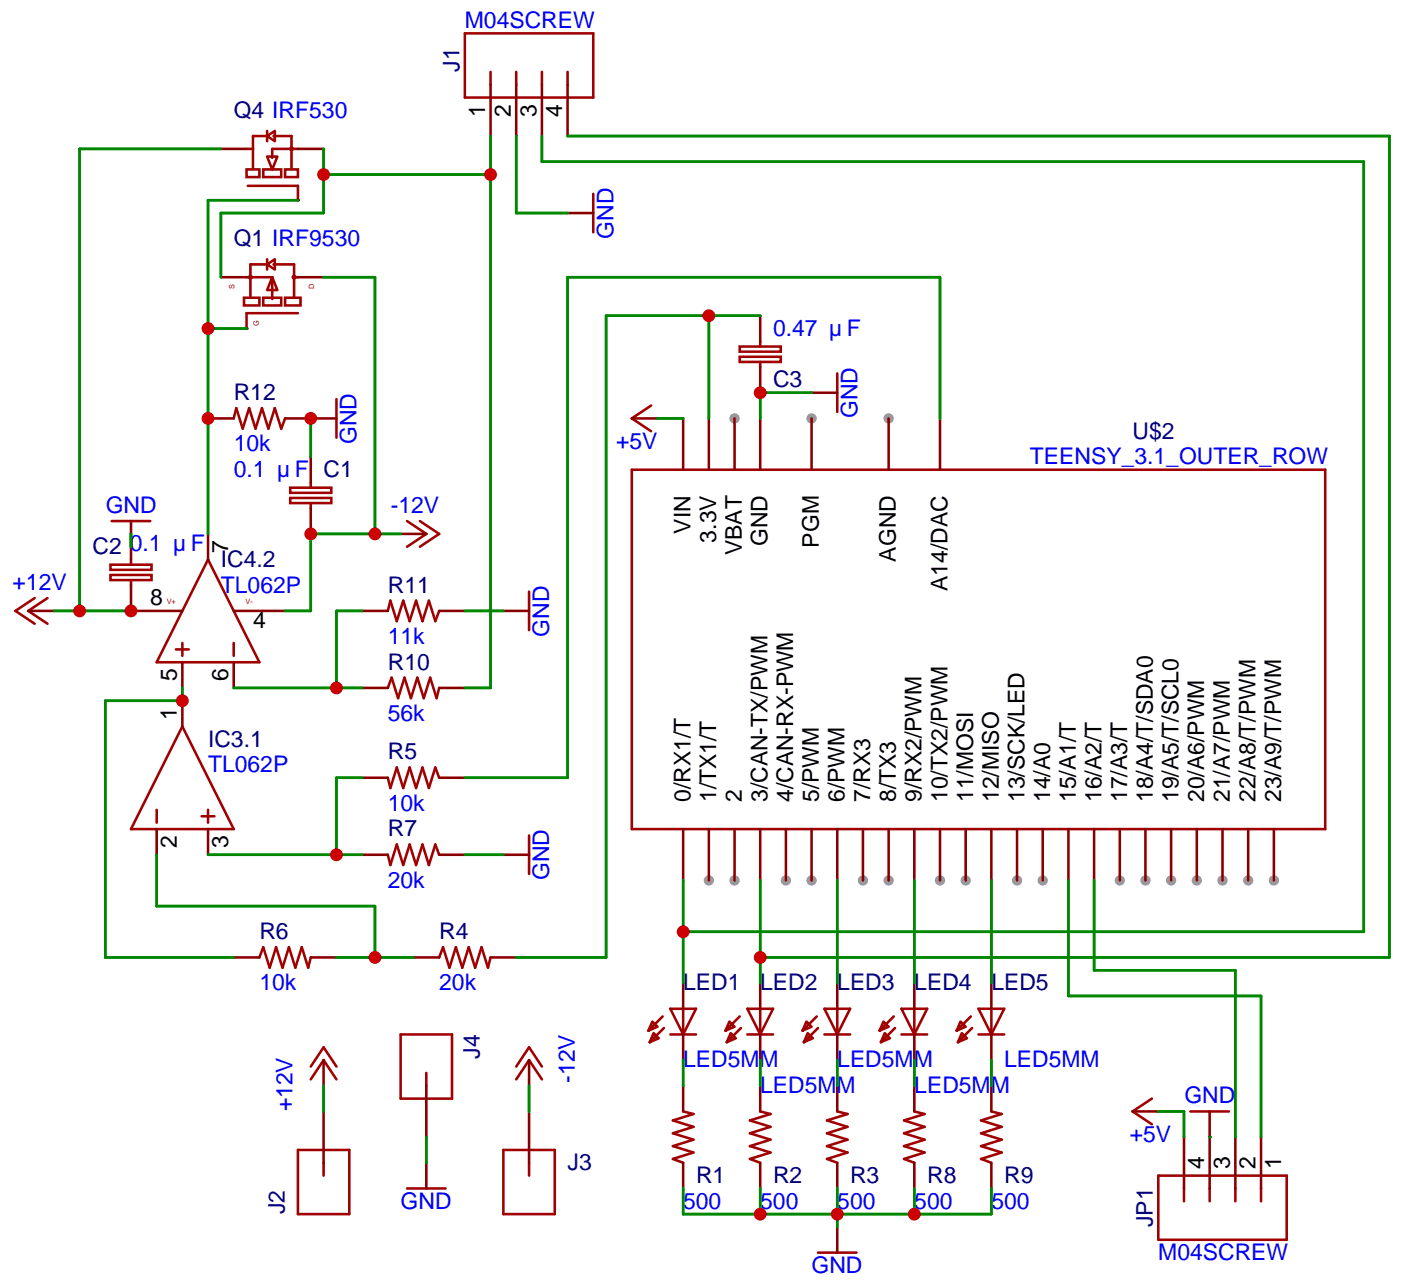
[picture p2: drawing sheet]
<svg xmlns="http://www.w3.org/2000/svg" width="139mm" height="127mm" viewBox="0 0 139 127" stroke-linecap="round" stroke-linejoin="round" font-family="sans-serif">
<g fill="#999">
<circle cx="95.5" cy="87.1" r=".51"/>
<circle cx="93" cy="87.1" r=".51"/>
<circle cx="87.9" cy="87.1" r=".51"/>
<circle cx="85.3" cy="87.1" r=".51"/>
<circle cx="80.3" cy="87.1" r=".51"/>
<circle cx="77.7" cy="87.1" r=".51"/>
<circle cx="72.6" cy="87.1" r=".51"/>
<circle cx="70.1" cy="87.1" r=".51"/>
<circle cx="87.9" cy="41.4" r=".51"/>
<circle cx="126" cy="87.1" r=".51"/>
<circle cx="123.4" cy="87.1" r=".51"/>
<circle cx="120.9" cy="87.1" r=".51"/>
<circle cx="118.4" cy="87.1" r=".51"/>
<circle cx="115.8" cy="87.1" r=".51"/>
<circle cx="113.3" cy="87.1" r=".51"/>
<circle cx="110.7" cy="87.1" r=".51"/>
<circle cx="103.1" cy="87.1" r=".51"/>
<circle cx="100.6" cy="87.1" r=".51"/>
<circle cx="80.3" cy="41.4" r=".51"/>
<circle cx="72.6" cy="41.4" r=".51"/>
</g>
<g fill="none" stroke="#a10000" stroke-width=".25">
<path d="M24.4 16.8h1.3v.7h-1.3zM24.4 14.7h.6M24.5 18.4h5v1.4M26 16.8h1.8v.7h-1.8zM26.4 15.5h1l-.5 1.3zM26.4 13.5l.8-.5v1zM26.4 13v1M26.4 13.5h-1.4v3.2M27.1 13.5h1.7v3.3M28.2 16.8h1.3v.7h-1.3zM29.5 14.7h-2.6v.9M46 3.3h12.7v6.4h-12.7z"/>
<path d="M48.5 7.1v1.3M51.1 7.1v1.3M53.6 7.1v1.3M56.1 7.1v1.3M58.7 19.2v3.8M24.1 29.5h1.6v.7h-1.6zM24.4 27.4h2.5M26 29.5h1.8v.7h-1.8zM26.4 26.2l.8-.5v1zM26.4 25.7v1M26.4 26.2h-1.6v3.2M26.9 27.4l.5 1.3h-1z"/>
<path d="M26.9 27.4v2.2M27.1 26.2h2v3.3M28.2 29.5h1.5v.7h-1.5zM29.1 27.4h.4M29.5 31h-5.1v1.5M33.3 39.5v3.8M73.2 34.3h4v.5h-4zM73.2 35.3h4v.5h-4zM75.2 33.8v.5M75.2 35.8v.5M82.8 37v3.8M3.4 59.2l-1.9 1.3 1.9 1.2"/>
<path d="M4.7 59.2l-1.9 1.3 1.9 1.2M10.9 55.9h4.1v.5h-4.1zM10.9 56.9h4.1v.5h-4.1zM11 51.6h3.9M13 55.4v.5M13 57.4v.5M20.6 55.4l5.1 10.1h-10.2zM23.1 41.4l.3-1 .6 2 .6-2 .7 2 .6-2 .6 2 .7-2 .6 2 .4-1M28.7 48.3h4.1v.5h-4.1zM28.7 49.3h4.1v.5h-4.1zM30.7 47.8v.5M30.7 49.8v.5"/>
<path d="M40.3 51.6l1.9 1.2-1.9 1.3M41.5 51.6l1.9 1.2-1.9 1.3M52.3 58.5v3.9M62.5 46.5h68.6v35.5h-68.6zM64.4 40.1l-1.9 1.3 1.9 1.3M17.4 64.3h1.3M18 71.9l5.1 10.1h-10.1zM18 63.6v1.3M23.1 63.6v1.3M38.4 68.1l.3-1 .7 2 .6-2 .6 2 .7-2 .6 2 .6-2 .7 2 .2-1M38.4 77l.2 1 .6-2.1 .7 2.1 .6-2.1 .6 2.1 .7-2.1 .6 2.1 .7-2.1 .3 1.1M38.4 60.5l.2-1.1 .6 2.1 .7-2.1 .6 2.1 .6-2.1 .7 2.1 .6-2.1 .7 2.1 .3-1"/>
<path d="M15.5 80.1v1.3M19.9 80.8h1.3M20.6 80.1v1.3M25.7 94.7l.3-1 .7 2.1 .6-2.1 .6 2.1 .7-2.1 .6 2.1 .6-2.1 .7 2.1 .2-1.1M38.4 84.6l.2 1 .6-2 .7 2 .6-2 .6 2 .7-2 .6 2 .7-2 .3 1M43.4 94.7l.4-1 .6 2.1 .7-2.1 .6 2.1 .7-2.1 .6 2.1 .6-2.1 .7 2.1 .2-1.1M52.3 82.7v3.8M66.3 99.8h2.5l-1.2 2.6zM67.6 99.8v2.6M73.9 99.8h2.6l-1.3 2.6zM75.2 99.8v2.6M81.5 99.8h2.6l-1.3 2.6z"/>
<path d="M82.8 99.8v2.6M89.2 99.8h2.5l-1.3 2.6zM90.4 99.8v2.6M96.8 99.8h2.5l-1.3 2.6zM98 99.8v2.6M29.5 113.8h5v6.3h-5zM30.7 106.8l1.3-1.9 1.3 1.9M30.7 105.5l1.3-1.9 1.3 1.9M32 115.1v1.2M39.6 102.4h5.1v6.3h-5.1zM40.3 117.6h3.8M42.2 106.2v1.2"/>
<path d="M49.8 113.8h5.1v6.3h-5.1zM51.1 106.8l1.2-1.9 1.3 1.9M51.1 105.5l1.2-1.9 1.3 1.9M52.3 115.1v1.2M64.5 101.1l.5 .5-.9 .4zM64.6 102.2l.6 .5-.9 .4zM65.5 100.6l-1.4 1.4M65.7 101.7l-1.4 1.4M66.3 102.4h2.5M67.6 110l1 .2-2.1 .7 2.1 .6-2.1 .6 2.1 .7-2.1 .6 2.1 .6-2.1 .7 1.1 .4M72.1 101.1l.5 .5-.8 .4zM72.3 102.2l.5 .5-.9 .4z"/>
<path d="M73.2 100.6l-1.4 1.4M73.3 101.7l-1.4 1.4M73.9 102.4h2.6M75.2 110l1 .2-2 .7 2 .6-2 .6 2 .7-2 .6 2 .6-2 .7 1 .4M79.8 101.1l.5 .5-.9 .4zM79.9 102.2l.5 .5-.9 .4zM80.8 100.6l-1.4 1.4M80.9 101.7l-1.4 1.4M81.5 102.4h2.6M82.8 110l1 .2-2 .7 2 .6-2 .6 2 .7-2 .6 2 .6-2 .7 1 .4M87.4 101.1l.5 .5-.9 .4zM87.5 102.2l.5 .5-.9 .4z"/>
<path d="M88.4 100.6l-1.4 1.4M88.5 101.7l-1.4 1.4M89.2 102.4h2.5M90.4 110l1 .2-2 .7 2 .6-2 .6 2 .7-2 .6 2 .6-2 .7 1 .4M95 101.1l.5 .5-.9 .4zM95.1 102.2l.5 .5-.9 .4zM96 100.6l-1.4 1.4M96.1 101.7l-1.4 1.4M96.8 102.4h2.5M98 110l1.1 .2-2.1 .7 2.1 .6-2.1 .6 2.1 .7-2.1 .6 2.1 .6-2.1 .7 1 .4M113.9 108.7l-1.9 1.3 1.9 1.3M114.6 116.3h12.7v6.4h-12.7z"/>
<path d="M117.1 117.6v1.3M117.7 110h3.8M119.6 117.6v1.3M122.2 117.6v1.3M124.7 117.6v1.3M80.9 124h3.8"/>
<circle cx="28.8" cy="14.7" r=".13"/>
<circle cx="24.8" cy="27.4" r=".13"/>
<circle cx="29.1" cy="27.4" r=".13"/>
</g>
<g fill="none" stroke="#870000" stroke-width=".25">
<path d="M21.8 14.7h2.6M29.5 19.8h.1M29.5 14.7h2.5M48.5 8.4v5.1M51.1 8.4v5.1M53.6 8.4v5.1M56.1 8.4v5.1M21.8 27.4h2.6M24.4 32.5h.1M29.5 27.4h2.5M56.1 21.1h2.6M75.2 31.2v2.6"/>
<path d="M75.2 36.3v2.6M80.3 38.9h2.5M13 57.9v2.6h5M13 51.6v3.8M20.6 52.8v2.6M20.6 41.4h2.5M28.2 41.4h5.1M30.7 45.2v2.6M30.7 50.3v2.5M39.6 52.8h2.6M62.5 41.4h2.5M67.6 41.4v5.1"/>
<path d="M70.1 41.4v5.1M72.6 41.4v5.1M75.2 41.4v5.1M80.3 41.4v5.1M87.9 41.4v5.1M93 41.4v5.1M2.8 60.5h2.5M18 65.5v2.6M18 69.3v2.6M23.1 65.5v2.6M23.1 60.5h5.1M35.8 77h2.6"/>
<path d="M35.8 68.1h2.6M35.8 60.5h2.6M43.4 77h2.6M43.4 68.1h2.6M43.4 60.5h2.6M49.8 60.5h2.5M15.5 82v2.6M20.6 82v2.6M23.1 94.7h2.6M30.7 94.7h2.6M35.8 84.6h2.6M40.9 94.7h2.5"/>
<path d="M43.4 84.6h2.6M48.5 94.7h2.6M49.8 84.6h2.5M67.6 82v5.1M67.6 97.3v2.5M70.1 82v5.1M72.6 82v5.1M75.2 82v5.1M75.2 97.3v2.5M77.7 82v5.1M80.3 82v5.1M82.8 82v5.1"/>
<path d="M82.8 97.3v2.5M85.3 82v5.1M87.9 82v5.1M90.4 82v5.1M90.4 97.3v2.5M93 82v5.1M95.5 82v5.1M98 82v5.1M98 97.3v2.5M100.6 82v5.1M103.1 82v5.1M105.7 82v5.1"/>
<path d="M108.2 82v5.1M110.7 82v5.1M113.3 82v5.1M115.8 82v5.1M118.4 82v5.1M120.9 82v5.1M123.4 82v5.1M126 82v5.1M32 104.9v2.5M32 110v5.1M42.2 107.4v5.1M42.2 115.1v2.5"/>
<path d="M52.3 104.9v2.5M52.3 110v5.1M67.6 102.4v2.5M67.6 107.4v2.6M67.6 115.1v2.5M75.2 102.4v2.5M75.2 107.4v2.6M75.2 115.1v2.5M82.8 102.4v2.5M82.8 107.4v2.6M82.8 115.1v2.5M90.4 102.4v2.5"/>
<path d="M90.4 107.4v2.6M90.4 115.1v2.5M98 102.4v2.5M98 107.4v2.6M98 115.1v2.5M112 110h2.6M117.1 112.5v5.1M119.6 110v7.6M122.2 112.5v5.1M124.7 112.5v5.1M82.8 121.4v2.6"/>
</g>
<g fill="none" stroke="#008700" stroke-width=".25">
<path d="M21.8 14.7h-13.9v45.8M29.5 19.8h-8.9v33M32 14.7v6.4h-10.2v6.3M32 17.3h16.5M48.5 13.5v54.6h-2.5M51.1 13.5v7.6h5M53.6 13.5v2.5h81.3v76.2h-67.3M56.1 13.5h81.3v81.2h-62.2M20.6 32.5h3.8M32 27.4h5.1v25.4M70.1 31.2v10.2M75.2 31.2h-15.3v63.5h-8.8"/>
<path d="M80.3 38.9h-5.1v2.5M13 52.8v1.3M30.7 41.4v3.8M39.6 52.8h-8.9v7.7h-2.5M65 41.4h2.6M93 41.4v-14h-36.9v49.6h-10.1M5.3 60.5h7.7M18 68.1v1.2h-7.6v25.4h12.7M35.8 60.5h-2.5v7.6M35.8 77h-2.5v7.6M35.8 68.1h-12.7M49.8 60.5h-3.8"/>
<path d="M15.5 84.6v5.1h21.6v5M20.6 84.6h15.2M33.3 94.7h7.6M46 84.6h3.8M67.6 87.1v10.2M75.2 87.1v10.2M82.8 87.1v10.2M90.4 87.1v10.2M98 87.1v10.2M105.7 87.1v11.5h19v13.9M108.2 87.1v8.9h14v16.5M32 107.4v2.6"/>
<path d="M42.2 112.5v2.6M52.3 107.4v2.6M67.6 117.6v2.5h30.4v-2.5M67.6 104.9v2.5M75.2 104.9v2.5M75.2 117.6v2.5M82.8 104.9v2.5M82.8 117.6v3.8M90.4 104.9v2.5M90.4 117.6v2.5M98 104.9v2.5M114.6 110h2.5v2.5"/>
<path d="M119.6 112.5h.1"/>
</g>
<g fill="#c00">
<circle cx="82.8" cy="120.1" r=".63"/>
<circle cx="75.2" cy="120.1" r=".63"/>
<circle cx="90.4" cy="120.1" r=".63"/>
<circle cx="18" cy="69.3" r=".63"/>
<circle cx="37.1" cy="94.7" r=".63"/>
<circle cx="33.3" cy="84.6" r=".63"/>
<circle cx="33.3" cy="68.1" r=".63"/>
<circle cx="7.9" cy="60.5" r=".63"/>
<circle cx="13" cy="60.5" r=".63"/>
<circle cx="30.7" cy="41.4" r=".63"/>
<circle cx="30.7" cy="52.8" r=".63"/>
<circle cx="37.1" cy="52.8" r=".63"/>
<circle cx="20.6" cy="32.5" r=".63"/>
<circle cx="20.6" cy="41.4" r=".63"/>
<circle cx="48.5" cy="17.3" r=".63"/>
<circle cx="32" cy="17.3" r=".63"/>
<circle cx="67.6" cy="92.2" r=".63"/>
<circle cx="75.2" cy="94.7" r=".63"/>
<circle cx="75.2" cy="38.9" r=".63"/>
<circle cx="70.1" cy="31.2" r=".63"/>
</g>
<g font-size="2.3" fill="#00f">
<text x="46" y="2.8">M04SCREW</text>
<text x="60.7" y="23.6" transform="rotate(-90 60.7 23.6)">GND</text>
<text x="76.5" y="33.2">0.47</text>
<text x="83.8" y="33.2">F</text>
<text x="84.8" y="41.4" transform="rotate(-90 84.8 41.4)">GND</text>
<text x="23.1" y="47.2">0.1</text>
<text x="23.1" y="44.7">10k</text>
<text x="29.2" y="47.2">F</text>
<text x="35.3" y="43.9" transform="rotate(-90 35.3 43.9)">GND</text>
<text x="60.9" y="44.4">+5V</text>
<text x="101.9" y="45.9">TEENSY_3.1_OUTER_ROW</text>
<text x="10.5" y="50.7">GND</text>
<text x="38.6" y="50.7">-12V</text>
<text x="1.2" y="58.4">+12V</text>
<text x="12.8" y="54.6">0.1</text>
<text x="18.9" y="54.6">F</text>
<text x="21.8" y="58.6">TL062P</text>
<text x="38.4" y="63.7">11k</text>
<text x="54.3" y="63" transform="rotate(-90 54.3 63)">GND</text>
<text x="38.4" y="71.3">56k</text>
<text x="20.6" y="76.4">TL062P</text>
<text x="38.4" y="80.2">10k</text>
<text x="38.4" y="87.8">20k</text>
<text x="54.3" y="87.1" transform="rotate(-90 54.3 87.1)">GND</text>
<text x="25.7" y="98">10k</text>
<text x="43.4" y="98">20k</text>
<text x="56.9" y="107.2" transform="rotate(-90 56.9 107.2)">-12V</text>
<text x="67.6" y="105.6">LED5MM</text>
<text x="82.8" y="105.6">LED5MM</text>
<text x="99.3" y="105.6">LED5MM</text>
<text x="28.9" y="110" transform="rotate(-90 28.9 110)">+12V</text>
<text x="75.2" y="108.2">LED5MM</text>
<text x="90.4" y="108.2">LED5MM</text>
<text x="111.7" y="113">+5V</text>
<text x="117.1" y="109.2">GND</text>
<text x="39.6" y="119.6">GND</text>
<text x="67.6" y="119.6">500</text>
<text x="75.2" y="119.6">500</text>
<text x="82.8" y="119.6">500</text>
<text x="90.4" y="119.6">500</text>
<text x="98" y="119.6">500</text>
<text x="80.3" y="125.9">GND</text>
<text x="114.6" y="124.7">M04SCREW</text>
</g>
<g font-size="2.3" fill="#000080">
<text x="23.1" y="11.6">Q4 IRF530</text>
<text x="45.4" y="7.1" transform="rotate(-90 45.4 7.1)">J1</text>
<text x="23.1" y="24.3">Q1 IRF9530</text>
<text x="23.1" y="39.6">R12</text>
<text x="76.5" y="38.3">C3</text>
<text x="32" y="47.2">C1</text>
<text x="112" y="43.4">U$2</text>
<text x="9.1" y="54.8">C2</text>
<text x="21.8" y="56.1">IC4.2</text>
<text x="38.4" y="58.6">R11</text>
<text x="38.4" y="66.3">R10</text>
<text x="20.6" y="73.9">IC3.1</text>
<text x="38.4" y="75.1">R5</text>
<text x="38.4" y="82.8">R7</text>
<text x="25.7" y="92.9">R6</text>
<text x="43.4" y="92.9">R4</text>
<text x="67.6" y="98">LED1</text>
<text x="75.2" y="98">LED2</text>
<text x="82.8" y="98">LED3</text>
<text x="90.4" y="98">LED4</text>
<text x="98" y="98">LED5</text>
<text x="47.5" y="104.8" transform="rotate(-90 47.5 104.8)">J4</text>
<text x="56.1" y="115.8">J3</text>
<text x="68.8" y="117.1">R1</text>
<text x="76.5" y="117.1">R2</text>
<text x="84.1" y="117.1">R3</text>
<text x="91.7" y="117.1">R8</text>
<text x="99.3" y="117.1">R9</text>
<text x="28.2" y="120.1" transform="rotate(-90 28.2 120.1)">J2</text>
<text x="114" y="121.4" transform="rotate(-90 114 121.4)">JP1</text>
</g>
<g font-size="2.3">
<text x="48" y="11.6" transform="rotate(-90 48 11.6)">1</text>
<text x="50.5" y="11.6" transform="rotate(-90 50.5 11.6)">2</text>
<text x="53.1" y="11.6" transform="rotate(-90 53.1 11.6)">3</text>
<text x="55.6" y="11.6" transform="rotate(-90 55.6 11.6)">4</text>
<text x="68.3" y="52.8" transform="rotate(-90 68.3 52.8)">VIN</text>
<text x="70.8" y="53.7" transform="rotate(-90 70.8 53.7)">3.3V</text>
<text x="14.9" y="59.9">8</text>
<text x="22.6" y="54.7" transform="rotate(-90 22.6 54.7)">7</text>
<text x="73.4" y="54.9" transform="rotate(-90 73.4 54.9)">VBAT</text>
<text x="75.9" y="54.1" transform="rotate(-90 75.9 54.1)">GND</text>
<text x="81" y="54.2" transform="rotate(-90 81 54.2)">PGM</text>
<text x="88.6" y="55.6" transform="rotate(-90 88.6 55.6)">AGND</text>
<text x="93.7" y="58.5" transform="rotate(-90 93.7 58.5)">A14/DAC</text>
<text x="25" y="62.2">4</text>
<text x="17.5" y="71.2" transform="rotate(-90 17.5 71.2)">1</text>
<text x="17.5" y="67.4" transform="rotate(-90 17.5 67.4)">5</text>
<text x="22.6" y="67.4" transform="rotate(-90 22.6 67.4)">6</text>
<text x="17.5" y="83.9" transform="rotate(-90 17.5 83.9)">2</text>
<text x="22.6" y="83.9" transform="rotate(-90 22.6 83.9)">3</text>
<text x="68.3" y="79.4" transform="rotate(-90 68.3 79.4)">0/RX1/T</text>
<text x="70.8" y="79.4" transform="rotate(-90 70.8 79.4)">1/TX1/T</text>
<text x="73.4" y="79.4" transform="rotate(-90 73.4 79.4)">2</text>
<text x="75.9" y="79.4" transform="rotate(-90 75.9 79.4)">3/CAN-TX/PWM</text>
<text x="78.5" y="79.4" transform="rotate(-90 78.5 79.4)">4/CAN-RX-PWM</text>
<text x="81" y="79.4" transform="rotate(-90 81 79.4)">5/PWM</text>
<text x="83.5" y="79.4" transform="rotate(-90 83.5 79.4)">6/PWM</text>
<text x="86.1" y="79.4" transform="rotate(-90 86.1 79.4)">7/RX3</text>
<text x="88.6" y="79.4" transform="rotate(-90 88.6 79.4)">8/TX3</text>
<text x="91.2" y="79.4" transform="rotate(-90 91.2 79.4)">9/RX2/PWM</text>
<text x="93.7" y="79.4" transform="rotate(-90 93.7 79.4)">10/TX2/PWM</text>
<text x="96.2" y="79.4" transform="rotate(-90 96.2 79.4)">11/MOSI</text>
<text x="98.8" y="79.4" transform="rotate(-90 98.8 79.4)">12/MISO</text>
<text x="101.3" y="79.4" transform="rotate(-90 101.3 79.4)">13/SCK/LED</text>
<text x="103.9" y="79.4" transform="rotate(-90 103.9 79.4)">14/A0</text>
<text x="106.4" y="79.4" transform="rotate(-90 106.4 79.4)">15/A1/T</text>
<text x="108.9" y="79.4" transform="rotate(-90 108.9 79.4)">16/A2/T</text>
<text x="111.5" y="79.4" transform="rotate(-90 111.5 79.4)">17/A3/T</text>
<text x="114" y="79.4" transform="rotate(-90 114 79.4)">18/A4/T/SDA0</text>
<text x="116.6" y="79.4" transform="rotate(-90 116.6 79.4)">19/A5/T/SCL0</text>
<text x="119.1" y="79.4" transform="rotate(-90 119.1 79.4)">20/A6/PWM</text>
<text x="121.6" y="79.4" transform="rotate(-90 121.6 79.4)">21/A7/PWM</text>
<text x="124.2" y="79.4" transform="rotate(-90 124.2 79.4)">22/A8/T/PWM</text>
<text x="126.7" y="79.4" transform="rotate(-90 126.7 79.4)">23/A9/T/PWM</text>
<text x="119.1" y="115.7" transform="rotate(-90 119.1 115.7)">4</text>
<text x="121.6" y="115.7" transform="rotate(-90 121.6 115.7)">3</text>
<text x="124.2" y="115.7" transform="rotate(-90 124.2 115.7)">2</text>
<text x="126.7" y="115.7" transform="rotate(-90 126.7 115.7)">1</text>
</g>
<g font-size=".7" fill="#a00000">
<text x="23.2" y="28.6" transform="rotate(-90 23.2 28.6)">S</text>
<text x="31.1" y="28.6" transform="rotate(-90 31.1 28.6)">D</text>
<text x="25.6" y="32.3" transform="rotate(-90 25.6 32.3)">G</text>
<text x="16.5" y="59.7">V+</text>
<text x="24.3" y="59.7">V-</text>
</g>
</svg>
